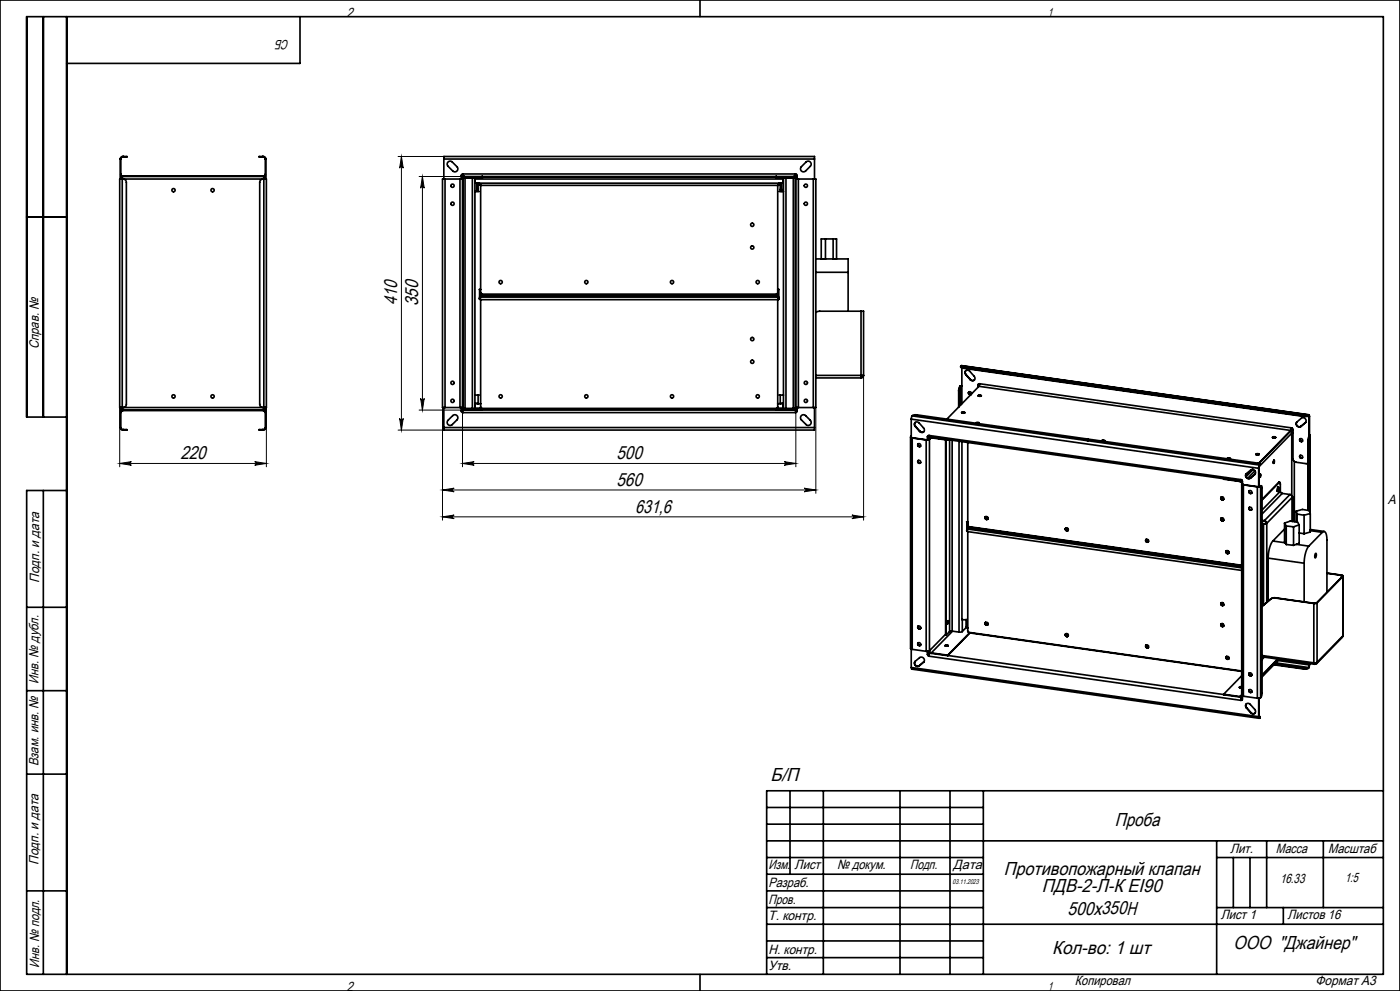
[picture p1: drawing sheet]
<svg xmlns="http://www.w3.org/2000/svg" width="420mm" height="297mm" viewBox="0 0 420 297" stroke-linecap="round" stroke-linejoin="round" font-family="sans-serif">
<g fill="none" stroke="#000" stroke-width=".3">
<path d="M119.4 46.9h13.7M120.4 46.9v82M120.4 46.9l.6 3.5a.54 .54 0 0 0-.6-.5 .54 .54 0 0 0-.5 .5zM125.7 52.9h13.1M126.7 52.9v70M126.7 52.9l.6 3.5a.54 .54 0 0 0-.6-.5 .54 .54 0 0 0-.5 .5zM126.2 119.4a.54 .54 0 0 0 .5 .5 .54 .54 0 0 0 .6-.5l-.6 3.5zM259.1 112.5v43.4M35.9 122.1v17.8M35.9 138.9h44M35.9 138.9l3.5-.5a.54 .54 0 0 0-.5 .5 .54 .54 0 0 0 .5 .5zM76.4 138.4l3.5 .5-3.5 .5a.54 .54 0 0 0 .5-.5 .54 .54 0 0 0-.5-.5z"/>
<path d="M79.9 122.1v17.8M119.4 128.9h13.7M119.9 125.4a.54 .54 0 0 0 .5 .5 .54 .54 0 0 0 .6-.5l-.6 3.5zM125.7 122.9h13.1M132.8 122.1v33.8M138.8 138.9h100M138.8 122.1v17.8M138.8 138.9l3.5-.5a.54 .54 0 0 0-.6 .5 .54 .54 0 0 0 .6 .5zM235.3 138.4l3.5 .5-3.5 .5a.54 .54 0 0 0 .5-.5 .54 .54 0 0 0-.5-.5zM238.8 122.1v17.8M244.8 122.1v25.7M132.8 146.8l3.5-.5a.54 .54 0 0 0-.6 .5 .54 .54 0 0 0 .6 .6z"/>
<path d="M132.8 154.9l3.5-.5a.54 .54 0 0 0-.6 .5 .54 .54 0 0 0 .6 .5zM132.8 146.8h112M132.8 154.9h126.3M241.3 146.3l3.5 .5-3.5 .6a.54 .54 0 0 0 .5-.6 .54 .54 0 0 0-.5-.5zM255.6 154.4l3.5 .5-3.5 .5a.54 .54 0 0 0 .5-.5 .54 .54 0 0 0-.5-.5z"/>
</g>
<g fill="none" stroke="#000" stroke-width=".5">
<path d="M0 0h420v297h-420zM13 5v120M20 5v287M90 5v14h-70M210 0v5M36.1 47.7h.1M36.1 47.7v6M36.2 52.6l.5 .3 .1-.2M36.2 52.1l.2 .5 .4 .1M36.2 47.7v6M36.7 53.7h-.8v68.4h.8M36.7 53.7v-.8h42.5v.8"/>
<path d="M36.7 53.7v68.4M36.7 53.7h42.5M36.8 46.9l-.5 .2-.2 .6M36.8 47.1l-.4 .1-.2 .5M36.8 47.1h.3M36.8 46.9h.3M36.8 46.9v.2M36.8 52.7h42.2M36.9 53.7a1 1 0 0 1 1 1v66.4a1 1 0 0 1-1 1M37.1 46.9h1v.2h-1M37.1 46.9v.2M78.8 46.9h-1v.2h1"/>
<path d="M78.8 47.1h.2M78.8 46.9v.2M78.8 46.9h.2M78.9 53.7a1 1 0 0 0-1 1v66.4a1 1 0 0 0 1 1M79 46.9l.5 .2 .3 .6M79 47.1l.4 .1 .2 .5M79 46.9v.2M79.2 53.7h.7v68.4h-.7M79.2 53.7v68.4M79.6 52.1l-.2 .5-.4 .1M79.6 52.6l-.5 .3-.1-.2M79.6 47.7h.2"/>
<path d="M79.6 47.7v6M79.8 47.7v6M133.2 47.7v-.8h111.2v.8M133.2 47.7h111.2M133.2 47.7v6M133.5 53.7h-.7v68.4h.7M133.5 53.7h4.5M133.5 53.7v68.4M134.3 48.7l.7-.4 .5 .1 1.6 1.6a.9 .9 0 0 1 0 1.2 .9 .9 0 0 1-1.3 0l-1.5-1.6zM138 53.7h.8M138 53.7v68.4M138.8 53.7v68.4"/>
<path d="M138.8 53.4h.1M138.9 52.1l-.5 .3v1.3M138.9 52.1v.8h99.8v-.8M138.9 52.1h99.8M138.9 53.4h.6M138.9 53.4v69M139.4 53.1l-.5 .1-.1 .5M139.4 53.1a.53 .53 0 0 0-.6 0 .53 .53 0 0 0-.2 .6M139.5 53.4h2.2M139.5 53.4v69M141.7 53.4h.8v69h-.8M141.7 53.4v69"/>
<path d="M142.5 57.4h1.3M142.6 53.3v.4M142.6 53.7h92.4M142.6 53.7v1.2h92.4v-1.2M143 54.9v1.8M143 56.7v.7M143 56.7h.4M143.4 54.9v2.5M143.6 55l-.1 .1 .7 .5M143.6 55l.6 .6M143.6 54.9v.1M143.8 54.9l.4 .7"/>
<path d="M144.2 53.1v.1M144.2 55.6v32.1M144.2 55.6h89.1M144.6 52.9v.2h-5.2M144.8 53.1v.2h-2.2M144.8 52.9v.2M144.8 53.1h88M144.8 53.2l-2.2 .1M232.8 53.1v.2h2.2M232.8 52.9v.2M232.8 53.2l2.2 .1M232.9 52.9v.2h5.3"/>
<path d="M233.3 53.1v.1M233.3 55.6v32.1M233.7 54.9l-.4 .7M233.8 57.4h1.2M233.9 55l-.6 .6M233.9 54.9v.1M233.9 55l.1 .1-.7 .5M234.1 56.7h.4M234.1 54.9v2.5M234.5 54.9v1.8M234.5 56.7v.7M235 53.3v.4"/>
<path d="M235.8 53.4h-.8v69h.8M235.8 53.4h2.2M235.8 53.4v69M238 53.4h.6M238 53.4v69M238.2 53.1a.53 .53 0 0 1 .5 0 .53 .53 0 0 1 .2 .6M238.2 53.1l.4 .1 .2 .5M238.6 53.4h.1M238.6 53.4v69M238.7 52.1l.4 .3 .1 1.3M238.8 53.7h.7M238.8 53.7v68.4"/>
<path d="M239.5 53.7h4.5M239.5 53.7v68.4M241.8 48.6a.9 .9 0 0 1 1.3 0 .9 .9 0 0 1 0 1.2l-1.4 1.4a.9 .9 0 0 1-1.3 0 .9 .9 0 0 1 0-1.2zM244 53.7h.8v68.4h-.8M244 53.7v68.4M244.4 47.7v6M8 65h12M244.8 77.6h9.6v4M246.4 77.6v-6h4.6v6M247.6 71.6v6M249.9 71.6v6M143.8 86.7h.4"/>
<path d="M143.8 89.6l.4 .2M143.8 89.2l.4 .6M143.9 89.6v-.3l.3 .5M143.9 86.7v2.4M143.9 89h89.7M144.2 87.8v.8M144.2 87.7l.4 .4h88.3l.4-.4M144.2 88.6v.4M144.2 89.8v32.2M144.2 88.6h89.1M144.2 89.8h89.1M144.3 88l-.1 .2"/>
<path d="M233.2 88l.1 .2M233.3 87.8v.8M233.3 89.8l.4-.2zM233.3 86.7h.4M233.3 88.6v.4M233.3 89.8v32.2M233.6 89.6l.1-.3-.4 .5M233.6 86.7v2.4M233.7 89.2l-.4 .6M244.8 81.6h9.6M254.4 81.6v11.7M258.3 93.3h-12.4l-1.1 .3"/>
<path d="M258.3 93.3h.8v19.2M258.3 93.3v19.2M142.5 118.4h1.3M143.4 118.4v2.6M233.8 118.4h1.2M234.1 118.4v2.6M244.8 112.5h13.5M244.8 113.3h13.5M258.3 112.5h.8M258.3 112.5v.8M258.9 112.5l-.2 .4-.4 .2M259.1 112.5l-.3 .5-.5 .3"/>
<path d="M287.6 117.1h.1M287.6 117.1v4.9M287.7 117.1v4.7M287.9 115.8l-.3 1.3M287.9 115.8l.2 .1M288 115.8h.2M288 115.8h-.1M288.1 115.9l-.4 1.2M288.2 115.8l-.1 .1M288.2 115.8v5.6M288.2 109.8l.1 .3 .6 .2M288.3 109.6a.32 .32 0 0 0 0 .4 .32 .32 0 0 0 .4 .2h.2"/>
<path d="M288.3 109.6l104.4 14.7M288.3 109.6l104.3 14.8M288.6 115.6l-.4 .2M288.6 115.6l-.6 .2M288.6 110.3v10.7M288.9 110.2l102.3 14.5M288.9 110.2v.1M288.9 110.3l102.3 14.5M289.7 111.1l-.2 .4 .3 .7M289.7 112.3a.79 .79 0 0 1 0-1.2 .79 .79 0 0 1 1.2 .2l1.4 1.5a.79 .79 0 0 1-.1 1.2 .79 .79 0 0 1-1.1-.2M289.7 112.3l1.4 1.5M289.8 112.2l-.1 .1"/>
<path d="M289.8 112.2l1.3 1.5M290.7 117.5a.51 .51 0 0 0 0 .6 .51 .51 0 0 0 .6 .1 .51 .51 0 0 1-.6-.1 .51 .51 0 0 1 0-.6zM290.7 117.5a.41 .41 0 0 0 .2 .6 .41 .41 0 0 0 .5-.4 .48 .48 0 0 0-.6-.2 .48 .48 0 0 0-.2 .6 .48 .48 0 0 0 .7 .2M291.1 113.7l.7 .4 .5-.2M291.1 113.7v.1M293.4 115.4v.6M293.5 118.5h.9a.53 .53 0 0 1-.9 0zM293.5 118.7h.9M293.5 115.3l-.1 .1M293.5 115.3v.7M293.6 115.1l-.1 .2M293.6 118.7h.6"/>
<path d="M293.6 118.7h.1M293.7 115.8l93.5 13.2M293.7 115.8l-9.6 9.8M293.7 118.7h.1M293.9 115l-.5 .4M293.9 115l-.2 .8M293.9 115l93.5 13.2M20 125h-12v-120h407v287h-407v-145h12M36.1 128.1l.2 .6 .5 .2M36.1 122.1v6M36.1 128.1h.1M36.2 128.1l.2 .5 .4 .1"/>
<path d="M36.2 122.1v6M36.7 122.1v.8h42.5v-.8M36.7 122.1h42.5M36.8 123.1l-.1-.2-.5 .3M36.8 123.1l-.4 .1-.2 .5M36.8 128.7v.2M36.8 128.9h.3M36.8 128.7h.3M36.8 123.1h42.2M37.1 128.7h1v.2h-1M37.1 128.7v.2M78.8 128.7h-1v.2h1"/>
<path d="M78.8 128.7v.2M78.8 128.9h.2M78.8 128.7h.2M79 123.1l.4 .1 .2 .5M79 123.1l.1-.2 .5 .3M79 128.7v.2M79.6 128.1l-.2 .5-.4 .1M79.6 122.1v6M79.6 128.1h.2M79.8 128.1l-.3 .6-.5 .2M79.8 122.1v6M133.2 128.1v.8h111.2v-.8"/>
<path d="M133.2 128.1h111.2M133.2 122.1v6M133.5 122.1h4.5M135.8 124.6a.9 .9 0 0 1 1.3 0 .9 .9 0 0 1 0 1.2l-1.4 1.4a.9 .9 0 0 1-1.3 0 .9 .9 0 0 1 0-1.2zM138 122.1h.8M138.4 122.1v1.2l.5 .4M138.6 122.1v.2a.5 .5 0 0 0 .8 .4M138.8 122.1l.1 .5 .5 .1M138.8 122.4h.1M138.9 123.7v-.8h99.8v.8M138.9 123.7h99.8M138.9 122.4h.6"/>
<path d="M139.4 122.7h5.2v.2M139.5 122.4h2.2M142.6 122.1v.5h1.6M142.6 120.9h.1M142.6 120.9h.8M143.4 121h-.8v1.3h1.6M143.4 121h.8M144.2 122v.7M144.2 122l.4 .4h88.3l.4-.4M233.3 122v.7M233.3 121h.8M234.1 121h.9v1.3h-1.7"/>
<path d="M234.1 120.9h.9M235 122.1v.5h-1.7M235 120.9h.1M235.8 122.4h2.2M238 122.4h.6M238.2 122.7h-5.3v.2M238.6 122.4h.1M238.8 122.1h.7M238.8 122.1l-.2 .5-.4 .1M238.9 122.1v.2a.5 .5 0 0 1-.7 .4M239.2 122.1l-.1 1.2-.4 .4M239.5 122.1h4.5"/>
<path d="M240.3 124.7l.7-.4 .5 .1 1.6 1.6a.9 .9 0 0 1 0 1.2 .9 .9 0 0 1-1.3 0l-1.5-1.6zM244.4 122.1v6M273.2 131v63.3l.5 .3M273.2 130.9v.2l.5 .2M273.2 130.9h.2M273.3 130.8l-.1 .1M273.3 130.8h.1M273.4 130.9v.2M273.4 130.8h-.1M273.4 125.6l104.2 14.8M273.4 125.6v5.6M273.4 130.9h.1"/>
<path d="M273.6 124.6l-.2 1M273.6 124.6l.5-.2 .9-.1 102.4 14.5a.42 .42 0 0 1 .4 .1 .42 .42 0 0 1 .1 .4M273.6 124.6l104.3 14.8M273.7 131.3l4.2 .6M273.7 131.3v63.3M274.5 126.6l-.1 .4 .2 .7M274.6 127.8a.79 .79 0 0 1 0-1.2 .79 .79 0 0 1 1.2 .2l1.3 1.5a.79 .79 0 0 1 0 1.2 .79 .79 0 0 1-1.2-.2M274.6 127.8l1.3 1.5M274.6 127.7v.1M274.6 127.7l1.3 1.5M275.4 133a.5 .5 0 0 0 .1 .7 .5 .5 0 0 0 .6 0M275.4 138a.5 .5 0 0 0 .1 .7 .5 .5 0 0 0 .6 0 .5 .5 0 0 1-.6 0 .5 .5 0 0 1-.1-.7z"/>
<path d="M275.5 133a.51 .51 0 0 0 .1 .6 .51 .51 0 0 0 .6 .1M275.5 138a.51 .51 0 0 0 .1 .6 .51 .51 0 0 0 .6 .1M275.9 129.2l.7 .4 .5-.2M275.9 129.2v.1M277.9 131.9v63.3M278.3 130.9v1M278.3 130.9v.9l.4-.1M278.3 130.9h.1M278.4 130.6l-.1 .3M278.7 131.7h.1M278.7 130.5l-.4 .4M278.7 130.5l.2 .5 93.5 13.2"/>
<path d="M278.7 130.5l93.6 13.2M278.8 131.7l-.9 .2M278.8 131.7v63.3M279.1 131l-.2 .2M279.3 131.2l-.5 .5M279.4 131.1l-.5 .1-.2 .5M279.4 131.2l-.4 .1-.2 .4M279.4 131.1h.1M279.4 131.2l4.9 .7M279.4 131.1v.1M283.7 131.8v58.3l-4.9 4.9M283.8 131.8v58.5"/>
<path d="M284.3 131.8v.1M284.3 131.8h.1M284.4 131.8l-.1 .1M284.9 131.8v57.5M285.6 131.9v57.2M287.7 132.2v57.2M288.5 123.6h.9a.53 .53 0 0 1-.9 0zM288.5 123.7h.9M288.6 132.4v53.3h1.4M288.7 123.8h.6M290.3 132.6v24.8l.3 .4 81.9 11.6M292.8 126.7l.1-.1a.47 .47 0 0 1 .8 .2l-.8 .1z"/>
<path d="M293.1 126.9h.5M293.7 126.8l-.3 .1M325.7 131.8l-.4-.1 .5 .1M325.7 131.8l.8 .1M325.7 131.8h.1M325.8 131.8l.7-.1 .1 .1-.1 .2M325.8 131.8h.1M326.4 132l-1.2-.2 1.3 .2M326.4 132h.1M326.5 131.9l-.1 .1M326.5 132h.1M326.5 131.9h.1"/>
<path d="M326.5 131.8v.2M330.5 132h.1a.47 .47 0 0 1 .8 .2h-.9zM330.8 132.2h.5M331.4 132.2l-.3 .1M368.2 137.5h.9M368.4 137.5l.5 .1M369.1 137.5v-.2a.52 .52 0 0 0-.9 .2M369.1 137.5l-.3 .1M376.8 136.1h.9a.53 .53 0 0 1-.9 0zM376.8 136.2h.9M377 136.3h.5M377 136.3h.1"/>
<path d="M377.9 139.4l-.3 1M377.9 139.5l-.2 .8M377.9 139.4v.1M377.9 139.3v.1M378 139.2l-.1 .2M381.8 131h.9a.53 .53 0 0 1-.9 0zM381.8 131.1h.9M381.9 131.2h.6M382 138.2v.3M382.1 138l-.1 .8M382.2 137.9l.1 .3-.2 .7zM387.2 129.2l.3 .6"/>
<path d="M387.2 129l-9.6 9.8M387.2 129v.2M387.2 129.2l-9.5 9.7M387.4 128.2l.5 .6v8.7a1.11 1.11 0 0 0 .9 1l3 .5 .6-.2M387.4 128.2l-.2 .8M387.5 128.2l-.3 1M387.5 129.8l-9.8 10.1M387.5 129.8v18.7M387.9 129.7l-.4 .1M387.9 129.6l-.4 .1M388.3 138.3v18M389.1 126.5a.92 .92 0 0 0 .1 1.1 .92 .92 0 0 0 1.1 .1v.1"/>
<path d="M390 131.5a.5 .5 0 0 0 .1 .6 .5 .5 0 0 0 .6 .1M390.1 136.5a.52 .52 0 0 0 0 .6 .52 .52 0 0 0 .6 .1 .5 .5 0 0 1-.6-.1 .5 .5 0 0 1-.1-.6M390.1 131.5a.51 .51 0 0 0 .1 .6 .51 .51 0 0 0 .5 .1M391.2 124.7v.1M391.7 126.6l-.1 .1a.91 .91 0 0 0 0-1.2 .91 .91 0 0 0-1.2-.2l-1.3 1.2a.91 .91 0 0 0 0 1.2 .91 .91 0 0 0 1.2 .1M391.7 126.6l-1.4 1.2M391.7 126.6h.1M392.2 124.8h.6M392.4 132h.2M392.4 132v21M392.5 124.4l-1.3 .3M392.5 124.6l-1.3 .2"/>
<path d="M392.5 124.4v.2M392.6 132v21M392.6 124.4h.2v.4M392.6 124.5l.2 .3M392.6 124.4h-.1M392.6 124.5l-.1 .1M392.6 124.4v.1M392.8 130.7l-.4 1.3M392.8 130.7h.1M392.8 124.8v5.9M392.8 130.4v.2M392.8 130.3l.2 .3"/>
<path d="M392.8 124.8h.1M392.8 124.8v5.5M392.8 130.6h.2M392.8 130.6v.1M392.9 130.7l-.3 1.3M393 130.6l-.1 .1M393 130.6v23M393 130.5v23.3M13 147v145M290 156.4l.3 .1M290 159l.3 .3M290.1 158.9l.2 .3"/>
<path d="M290.1 158.6l.2 .7M290.2 156.5v1.9M290.2 158.3h.2M290.2 156.5v1.8M290.3 159.3v29.8l.3 .4 81.9 11.6M290.3 159.3l82.2 11.6M290.4 158.2l82.1 11.6M290.4 158.2v.4l82.1 11.6M290.5 157.8l.1 .2M290.5 157.8l-.3 .3M290.6 158l81.9 11.5M290.6 158l-.2 .2"/>
<path d="M295.5 155.1l.3 .5h.5M295.6 155.1l.3 .4h.4M295.6 155l.7 .1M295.6 154.9l-.1 .2M295.6 154.9a.5 .5 0 0 0 .1 .6 .5 .5 0 0 0 .6 .1M295.7 154.9l-.1 .2M319.7 158.4l.7 .1M319.7 158.3a.5 .5 0 0 0 .1 .6 .5 .5 0 0 0 .6 .1 .5 .5 0 0 1-.6-.1 .5 .5 0 0 1-.1-.6zM319.7 158.3a.51 .51 0 0 0 .2 .5 .51 .51 0 0 0 .5 .1M366.4 155.3a.5 .5 0 0 0 0 .6 .5 .5 0 0 0 .7 .1 .5 .5 0 0 1-.7-.1 .5 .5 0 0 1 0-.6zM366.4 149a.5 .5 0 0 0 0 .6 .5 .5 0 0 0 .7 .1 .5 .5 0 0 1-.7-.1 .5 .5 0 0 1 0-.6zM366.5 149l.1 .4 .5 .2"/>
<path d="M366.5 155.2l.1 .5 .5 .2M366.8 155.2l-.4 .3M366.8 148.9v.7M367.1 143.5l4.9 .8M372 144.2l.5 .2 .2 .6M372 144.3l.4 .2 .2 .4M372 144.2v.1M372 144.2h.1M372.3 143.7l.4 .4v1.1M372.3 143.7v.5h.2M372.3 143.7l.2 .3M372.4 144h.1"/>
<path d="M372.5 145v63.4l.5 .3M372.5 144v.2M372.6 144.9v.3l.4 .1M372.6 144.9l.1 .1M372.6 143.9l-.1 .1M372.7 144l-.2 .2M372.7 145v.1M372.7 144.9v.1M373 145.3l4.2 .6M373 145.3v63.4M373.9 142a.92 .92 0 0 0 .1 1.1 .92 .92 0 0 0 1.2 .2M373.9 142a.91 .91 0 0 0 0 1.2 .91 .91 0 0 0 1.2 .1"/>
<path d="M373.9 142l1.3-1.2a.91 .91 0 0 1 1.2 .2 .91 .91 0 0 1 0 1.2M374.8 152.1a.5 .5 0 0 0 .1 .6 .5 .5 0 0 0 .6 .1 .5 .5 0 0 1-.6-.1 .5 .5 0 0 1-.1-.6zM374.8 147.1a.5 .5 0 0 0 .1 .6 .5 .5 0 0 0 .6 .1 .5 .5 0 0 1-.6-.1 .5 .5 0 0 1-.1-.6zM374.8 147.1a.51 .51 0 0 0 .1 .6 .51 .51 0 0 0 .6 0M374.8 152.1a.51 .51 0 0 0 .1 .5 .51 .51 0 0 0 .6 .1M375.2 143.3h-.1M375.8 140.7l-2 2.1M375.9 140.7l-2.1 2.2M376.4 142.2l-1.3 1.1M376.5 142.1l-.1 .1M376.5 142.1l-1.3 1.2M376.5 141.1l-2.2 2.2"/>
<path d="M376.5 142.1h.1M377.2 145.9v63.3M377.7 140.3l-.1 5.6 .4-.2M377.7 140.3l-.1 .1M377.9 142.4v.3M378 145.7h.2M378.1 142.1l-.2 .9zM378.1 142.1l.1 .3-.2 .7zM378.1 145.6l-.1 .1M378.1 145.6l.2 .1M378.2 145.7l-1 .2M378.2 145.7v63.4"/>
<path d="M378.3 145.7h.2l.1 .5v61.5l-.4 1.4M378.3 145.7h-.1M378.4 145.6h-.3M378.6 157h.5M378.6 156.9l.5 .1M378.6 156.1l.7 .1M378.6 155.9l.7 .1M379.1 157v24.4M379.1 157h.1M379.3 156l.5 .3 .2 .5M379.3 156.2l.4 .2 .2 .4M379.3 156v.2"/>
<path d="M379.9 156.8l-.8 .2M379.9 156.8h.1M380 156.8l-.9 .2M380 156.8v23.7M383.3 146.1l-.1 1M383.4 146a.8 .8 0 0 1-.2 1.3zM383.4 146l-.2 1.3M383.6 144.6h.2M383.6 144.6l-5 5.1M383.8 144.6l.3 .2v2.4M383.8 144.6l-5.2 5.2M383.9 144.5l-.3 .1"/>
<path d="M384.1 147.2l.2 .5 .4 .2M384.1 147.2l-5.5 5.6M384.7 147.9l2.3 .3M384.7 147.9l-6.1 6.2M385.4 156.8l.5 .8M385.4 156.8l1.6-.6 2.2 .2 .6 .9M385.4 156.8v5.5l.5 .9M385.4 158.6l-3.6 3.5M385.9 157.6l2.2 .3M385.9 157.6v5.6M387 148.2l.5 .3 .2 .5M387 148.2l-7.7 7.8"/>
<path d="M387.7 148.8v.2M387.7 149l-7.7 7.8M387.7 149v7.3M387.7 148.9v7.4M388.1 157.9v5.5M388.9 153.2l.2 .9M388.9 153.2l1.8-.5 2.1 .3 .3 .9M388.9 153.2v3.2M389.1 154.1l2.1 .3M389.1 154.1v2.3M389.8 157.3l-1.7 .6M389.8 157.3v5.5l-1.7 .6"/>
<path d="M389.8 159.7l1.4 .3M391.2 154.4v5.6M393.1 158.7l4.1 .6M393.1 153.9v5.5l-1.9 .6M393.1 159l3.6 .5M393.1 153.9l-1.9 .5M396.7 159.5l.4-.2a1.62 1.62 0 0 1 1 2v16.2M396.7 159.5l-4.1 4.2M343.8 161.8l.7 .1M343.8 161.7a.5 .5 0 0 0 .1 .6 .5 .5 0 0 0 .6 .1 .5 .5 0 0 1-.6-.1 .5 .5 0 0 1-.1-.6zM343.8 161.7a.51 .51 0 0 0 .1 .6 .51 .51 0 0 0 .6 0M367.9 165.2l.7 .1"/>
<path d="M367.9 165.1a.51 .51 0 0 0 .1 .6 .51 .51 0 0 0 .6 0M368.6 165.8a.5 .5 0 0 1-.6-.1 .5 .5 0 0 1-.1-.6v.4l.4 .4M368.6 165.8l-.3 .1M380.4 167.3l10.8 1.5M380.4 167.3v12.9M381.2 179.5l-2.6 2.2M381.8 162.1a8.5 8.5 0 0 0-1.4 5.2M381.8 162.1l3.8 .6M382.5 179.2l-1.3 .3M382.5 179.2h-.7l-.6 .3M382.5 179.2l11.7 1.6M385.9 163.2l2.2 .2"/>
<path d="M388.9 163.1l3.7 .6M391.2 168.8v11.6M392.6 163.7a8.5 8.5 0 0 0-1.4 5.1M394.7 165.8a.8 .8 0 0 1-.2 1.3zM398.1 171.8l4.3 .6M398.1 171.7l4.4 .7M402.4 172.4l.4 .3M402.4 172.4v.7M402.5 172.4l.4 .1v.2M402.5 172.4h-.1M402.8 172.7h.1M402.8 172.7l-7.8 8"/>
<path d="M402.9 172.7l-7.8 8M402.9 172.7v17.8M403 172.6l-.1 17.9M8 182h12M273.4 194.5v5.6M273.7 194.6l4.2 .6M274.5 198.2a.92 .92 0 0 0 .2 1.2 .92 .92 0 0 0 1.1 .1v.1M274.6 198.2l1.3-1.1a.91 .91 0 0 1 1.2 .1 .91 .91 0 0 1 0 1.2M274.6 198.2a.91 .91 0 0 0 0 1.2 .91 .91 0 0 0 1.2 .2M275.4 187.7a.5 .5 0 0 0 .1 .6 .5 .5 0 0 0 .6 .1 .5 .5 0 0 1-.6-.1 .5 .5 0 0 1-.1-.6zM275.4 192.7a.5 .5 0 0 0 .1 .6 .5 .5 0 0 0 .6 .1M275.5 187.7a.51 .51 0 0 0 .1 .5 .51 .51 0 0 0 .6 .1"/>
<path d="M275.5 192.7a.51 .51 0 0 0 .1 .5 .51 .51 0 0 0 .6 .1M277.1 198.4l-1.3 1.2M277.1 198.4h.1M278.3 196.1l.4 .6M278.3 195.2v.9M278.3 196.1l.4 .5M278.3 196.1h.1M278.7 195.1l.2 .4 .5 .3M278.7 196.7l93.6 13.2M278.8 195l-.9 .2M278.8 195l.2 .4 .4 .3M279 195.7l-.3 1"/>
<path d="M279 195.7h.1M279.4 195.7v.1M279.4 195.7l4.9 .7M279.4 195.8l87.7 12.3M283.5 193.4h.9a.53 .53 0 0 1-.9 0zM283.5 193.6h.9M283.7 193.6h.6M283.7 190.3h.1M284.2 186.3v.3M284.3 196.4l6.7-6.7 81.5 11.5M284.3 186l-.1 .9M284.4 186l.1 .3-.2 .7z"/>
<path d="M284.9 189.3l-1.1 1M285.6 189.1l-.7 .2M285.6 189.1l2.1 .3M285.8 189.2l-6.4 6.5M288.7 189.3l-1 .1M288.7 185.7v3.6M289.8 185.7v2.2l.5 .3M289.9 188l-1.2 1.3M290.5 189.4v.2M290.9 189.6l-6.6 6.8M295.6 186.6l.7 .1M295.6 186.6a.5 .5 0 0 0 .1 .6 .5 .5 0 0 0 .6 0 .5 .5 0 0 1-.6 0 .5 .5 0 0 1-.1-.6z"/>
<path d="M295.7 186.5a.51 .51 0 0 0 .1 .6 .51 .51 0 0 0 .5 .1M319.7 190l.7 .2M319.7 190a.5 .5 0 0 0 .1 .6 .5 .5 0 0 0 .6 0 .5 .5 0 0 1-.6 0 .5 .5 0 0 1-.1-.6zM319.7 189.9a.51 .51 0 0 0 .2 .6 .51 .51 0 0 0 .5 .1M343.8 193.5l.7 .1M343.8 193.4a.5 .5 0 0 0 .1 .6 .5 .5 0 0 0 .6 .1 .5 .5 0 0 1-.6-.1 .5 .5 0 0 1-.1-.6zM343.8 193.3a.51 .51 0 0 0 .1 .6 .51 .51 0 0 0 .6 .1M366.4 187a.5 .5 0 0 0 0 .6 .5 .5 0 0 0 .7 .1 .5 .5 0 0 1-.7-.1 .5 .5 0 0 1 0-.6zM366.4 180.7a.5 .5 0 0 0 0 .6 .5 .5 0 0 0 .7 .1 .5 .5 0 0 1-.7-.1 .5 .5 0 0 1 0-.6zM366.5 180.6l.1 .5 .5 .2M366.5 186.9l.1 .5 .5 .2M366.8 186.9l-.4 .3"/>
<path d="M366.8 180.6v.7M367.9 196.9l.7 .1M367.9 196.8a.5 .5 0 0 0 .1 .6 .5 .5 0 0 0 .6 .1 .5 .5 0 0 1-.6-.1 .5 .5 0 0 1-.1-.6zM367.9 196.8a.51 .51 0 0 0 .1 .5 .51 .51 0 0 0 .6 .1M378.6 196.8l15.8 2.3M378.6 196.5l15.5 2.2M379.3 196.9l-.7 .7M382.1 199.2l9.1 1.3M382.3 199.1l8.9 1.3M382.7 198.7l9.9 1.4M383.3 197.5l-4.7 4.8M383.4 198l9.4 1.3"/>
<path d="M383.5 197.5l-4.9 5M383.6 197.6l-5 5.1M383.8 197.6l-5.2 5.2M392.8 199.3l-.2 .8M392.8 198.9v.4M392.8 199.2l-.2 1M392.8 198.9v.3M392.8 199.2v.1M394.1 180.9v17.8M394.2 180.8l-.1 .1M394.2 198.7l.3 .3M394.3 198.7l.2 .2"/>
<path d="M394.3 198.9h.2M394.5 198.9v.1M394.7 198.6l-.2 .3M395 180.7l-.8 .1M395 180.7h.1M395 198.6l-.5 .3M395.1 198.5l-1 .2M395.1 180.7l-1 .2M395.1 180.7v17.8M395.2 198.4l-.2 .5-.5 .1M402.8 190.6l-.1 .4-7.7 7.9M402.8 190.6l-7.7 7.9"/>
<path d="M402.9 190.5l-.1 .1M8 207h12M273.4 200.1l.1 .4 104.3 14.8M273.4 200.1l104.2 14.7M367.1 208.1l4.9 .7M367.1 208.1l4.9 .8M372 208.8v.1M372.3 208.9h.2M372.3 209.8v.1M372.5 205.9l-.7 .1M372.5 205.8l-.7 .2 .7 .1h-.5M372.5 202.5l-5.4 5.6"/>
<path d="M372.5 208.2l-.5 .6M372.5 209.1l-.2 .7M372.5 208.9l-.2 1M372.5 208.9v.2M372.5 208.5l-.5 .3M372.5 208.7l.2-.1-.7 .3M372.6 209.7l-.3 .1M372.7 208.6v1.1l-.4 .2M372.7 208.9l-.2 .2M372.7 208.7l-.2 .2M373 208.7l4.2 .5M373.9 211l-.2 .4 .3 .7"/>
<path d="M373.9 212.1a.79 .79 0 0 1 0-1.2 .79 .79 0 0 1 1.2 .2l1.3 1.5a.79 .79 0 0 1 0 1.2 .79 .79 0 0 1-1.2-.2M373.9 212.1l1.3 1.5M374 212.1h-.1M374 212.1l1.3 1.5M374.8 201.7a.5 .5 0 0 0 .1 .7 .5 .5 0 0 0 .6 0 .5 .5 0 0 1-.6 0 .5 .5 0 0 1-.1-.7zM374.8 206.7a.5 .5 0 0 0 .1 .6 .5 .5 0 0 0 .6 .1 .5 .5 0 0 1-.6-.1 .5 .5 0 0 1-.1-.6zM374.8 206.7a.51 .51 0 0 0 .1 .6 .51 .51 0 0 0 .6 .1M374.8 201.7a.51 .51 0 0 0 .1 .6 .51 .51 0 0 0 .6 .1M375.3 213.6l.6 .3 .6-.2M375.3 213.6h-.1M377.6 214.8l.1 .4h.2M377.6 214.8l.3 .3"/>
<path d="M377.7 214.6l.3 .2-.1 .2M377.7 209.3l-.1 5.5M377.7 215.1h.2M377.9 215.1v.1M377.9 215v.1M378 214.9l-.1 .2M378.2 209.1l-1 .1M391.2 200.4v.1M392.5 200.1l-1.3 .3M392.5 200.3l-1.3 .2M392.5 200.1v.2M392.6 200.1v.1"/>
<path d="M392.6 200.1h-.1M392.6 200.2l-.1 .1M8 232h12M237 237v25M247 237v55M270 237v55M285 237v55M295 237v55M415 237h-185v55M230 252h185M230 257h65M230 242h65"/>
<path d="M230 247h65M365 252v40M365 257h50M370 257v15M375 257v15M380 252v20M397 252v20M8 267h12M230 277h185M230 272h65M230 262h65M230 267h65"/>
<path d="M365 272h50M385 272v5M210 292v5M230 282h65M230 287h65"/>
<circle cx="52.1" cy="57" r=".49"/>
<circle cx="63.8" cy="57" r=".49"/>
<circle cx="135.8" cy="55.7" r=".49"/>
<circle cx="241.8" cy="55.7" r=".49"/>
<circle cx="135.8" cy="61.1" r=".49"/>
<circle cx="225.7" cy="74.2" r=".49"/>
<circle cx="225.7" cy="67.4" r=".49"/>
<circle cx="241.8" cy="61.1" r=".49"/>
<circle cx="150.2" cy="84.5" r=".49"/>
<circle cx="175.9" cy="84.5" r=".49"/>
<circle cx="201.6" cy="84.5" r=".49"/>
<circle cx="227.3" cy="84.5" r=".49"/>
<circle cx="52.1" cy="118.8" r=".49"/>
<circle cx="63.8" cy="118.8" r=".49"/>
<circle cx="135.8" cy="114.7" r=".49"/>
<circle cx="150.2" cy="118.8" r=".49"/>
<circle cx="175.9" cy="118.8" r=".49"/>
<circle cx="201.6" cy="118.8" r=".49"/>
<circle cx="225.7" cy="101.6" r=".49"/>
<circle cx="225.7" cy="108.4" r=".49"/>
<circle cx="227.3" cy="118.8" r=".49"/>
<circle cx="241.8" cy="114.7" r=".49"/>
<circle cx="135.8" cy="120.1" r=".49"/>
<circle cx="241.8" cy="120.1" r=".49"/>
<circle cx="275.7" cy="138.4" r=".46"/>
<circle cx="275.7" cy="133.4" r=".46"/>
<circle cx="390.3" cy="136.9" r=".47"/>
<circle cx="390.3" cy="131.9" r=".47"/>
<circle cx="295.9" cy="155.2" r=".46"/>
<circle cx="320" cy="158.6" r=".46"/>
<circle cx="366.7" cy="149.4" r=".46"/>
<circle cx="366.7" cy="155.7" r=".46"/>
<circle cx="375.1" cy="152.5" r=".46"/>
<circle cx="375.1" cy="147.5" r=".46"/>
<circle cx="344.1" cy="162.1" r=".46"/>
<circle cx="368.2" cy="165.5" r=".46"/>
<circle cx="275.8" cy="188" r=".46"/>
<circle cx="275.8" cy="193" r=".46"/>
<circle cx="295.9" cy="186.9" r=".46"/>
<circle cx="320" cy="190.3" r=".46"/>
<circle cx="344.1" cy="193.7" r=".46"/>
<circle cx="366.7" cy="187.4" r=".46"/>
<circle cx="366.7" cy="181.1" r=".46"/>
<circle cx="368.2" cy="197.1" r=".46"/>
<circle cx="375.1" cy="202.1" r=".46"/>
<circle cx="375.1" cy="207.1" r=".46"/>
</g>
<g fill="#000">
<path d="M233.1 89.8a.25 .25 0 0 1 .5 0 .25 .25 0 0 1-.5 0zM143.9 89.8a.25 .25 0 0 1 .5 0 .25 .25 0 0 1-.5 0zM233.1 55.6a.25 .25 0 0 1 .5 0 .25 .25 0 0 1-.5 0zM143.9 55.6a.25 .25 0 0 1 .5 0 .25 .25 0 0 1-.5 0z"/>
<path d="M126.2 119.4a.54 .54 0 0 0 .5 .5 .54 .54 0 0 0 .6-.5l-.6 3.5zM126.7 52.9l.6 3.5a.54 .54 0 0 0-.6-.5 .54 .54 0 0 0-.5 .5zM119.9 125.4a.54 .54 0 0 0 .5 .5 .54 .54 0 0 0 .6-.5l-.6 3.5zM120.4 46.9l.6 3.5a.54 .54 0 0 0-.6-.5 .54 .54 0 0 0-.5 .5z"/>
<path d="M35.9 138.9l3.5-.5a.54 .54 0 0 0-.5 .5 .54 .54 0 0 0 .5 .5zM76.4 138.4l3.5 .5-3.5 .5a.54 .54 0 0 0 .5-.5 .54 .54 0 0 0-.5-.5zM420 140v1.1zM420 140v1.1zM420 153.4v1.1zM420 153.4v1.1z"/>
<path d="M138.8 138.9l3.5-.5a.54 .54 0 0 0-.6 .5 .54 .54 0 0 0 .6 .5zM235.3 138.4l3.5 .5-3.5 .5a.54 .54 0 0 0 .5-.5 .54 .54 0 0 0-.5-.5z"/>
<path d="M241.3 146.3l3.5 .5-3.5 .6a.54 .54 0 0 0 .5-.6 .54 .54 0 0 0-.5-.5zM132.8 146.8l3.5-.5a.54 .54 0 0 0-.6 .5 .54 .54 0 0 0 .6 .6zM255.6 154.4l3.5 .5-3.5 .5a.54 .54 0 0 0 .5-.5 .54 .54 0 0 0-.5-.5zM132.8 154.9l3.5-.5a.54 .54 0 0 0-.6 .5 .54 .54 0 0 0 .6 .5z"/>
</g>
<g font-size="5.6">
<text x="119.2" y="91.5" transform="rotate(-90 119.2 91.5)">410</text>
<text x="125.5" y="91.7" transform="rotate(-90 125.5 91.7)">350</text>
<text x="54.1" y="137.6">220</text>
<text x="184.9" y="137.6">500</text>
<text x="184.9" y="145.6">560</text>
<text x="190.6" y="153.6">631,6</text>
<text x="231.1" y="234.1">Б/П</text>
<text x="334.4" y="247.4">Проба</text>
<text x="301.2" y="262.3">Противопожарный клапан</text>
<text x="312.6" y="267.2">ПДВ-2-Л-К EI90</text>
<text x="320.2" y="274.2">500х350Н</text>
<text x="315.7" y="285.9">Кол-во: 1 шт</text>
<text x="370.1" y="284.5">ООО &quot;Джайнер&quot;</text>
</g>
<g font-size="4">
<text x="104.1" y="5.1">2</text>
<text x="314.4" y="5.1">1</text>
<text x="86.8" y="11.8" transform="rotate(-180 86.8 11.8)">СБ</text>
<text x="11.6" y="104.5" transform="rotate(-90 11.6 104.5)">Справ. №</text>
<text x="416.3" y="151.1">A</text>
<text x="11.7" y="174.7" transform="rotate(-90 11.7 174.7)">Подп. и дата</text>
<text x="11.6" y="204.9" transform="rotate(-90 11.6 204.9)">Инв. № дубл.</text>
<text x="11.6" y="229.6" transform="rotate(-90 11.6 229.6)">Взам. инв. №</text>
<text x="369" y="255.6">Лит.</text>
<text x="382.8" y="255.6">Масса</text>
<text x="398.4" y="255.7">Масштаб</text>
<text x="11.6" y="259.2" transform="rotate(-90 11.6 259.2)">Подп. и дата</text>
<text x="230.5" y="260.5">Изм.</text>
<text x="238.4" y="260.5">Лист</text>
<text x="251.1" y="260.5">№ докум.</text>
<text x="273" y="260.5">Подп.</text>
<text x="286" y="260.5">Дата</text>
<text x="230.5" y="265.8">Разраб.</text>
<text x="384" y="264.7">16.33</text>
<text x="403.5" y="264.5">1:5</text>
<text x="230.5" y="275.8">Т. контр.</text>
<text x="230.5" y="270.8">Пров.</text>
<text x="366.2" y="275.4">Лист 1</text>
<text x="386.3" y="275.3">Листов 16</text>
<text x="230.6" y="285.8">Н. контр.</text>
<text x="11.8" y="290" transform="rotate(-90 11.8 290)">Инв. № подл.</text>
<text x="230.5" y="290.8">Утв.</text>
<text x="104.1" y="297.1">2</text>
<text x="314.4" y="297.1">1</text>
<text x="322.5" y="295.1">Копировал</text>
<text x="394.6" y="295.1">Формат А3</text>
</g>
<text font-size="2.1" x="285.8" y="264.9">03.11.2023</text>
</svg>
